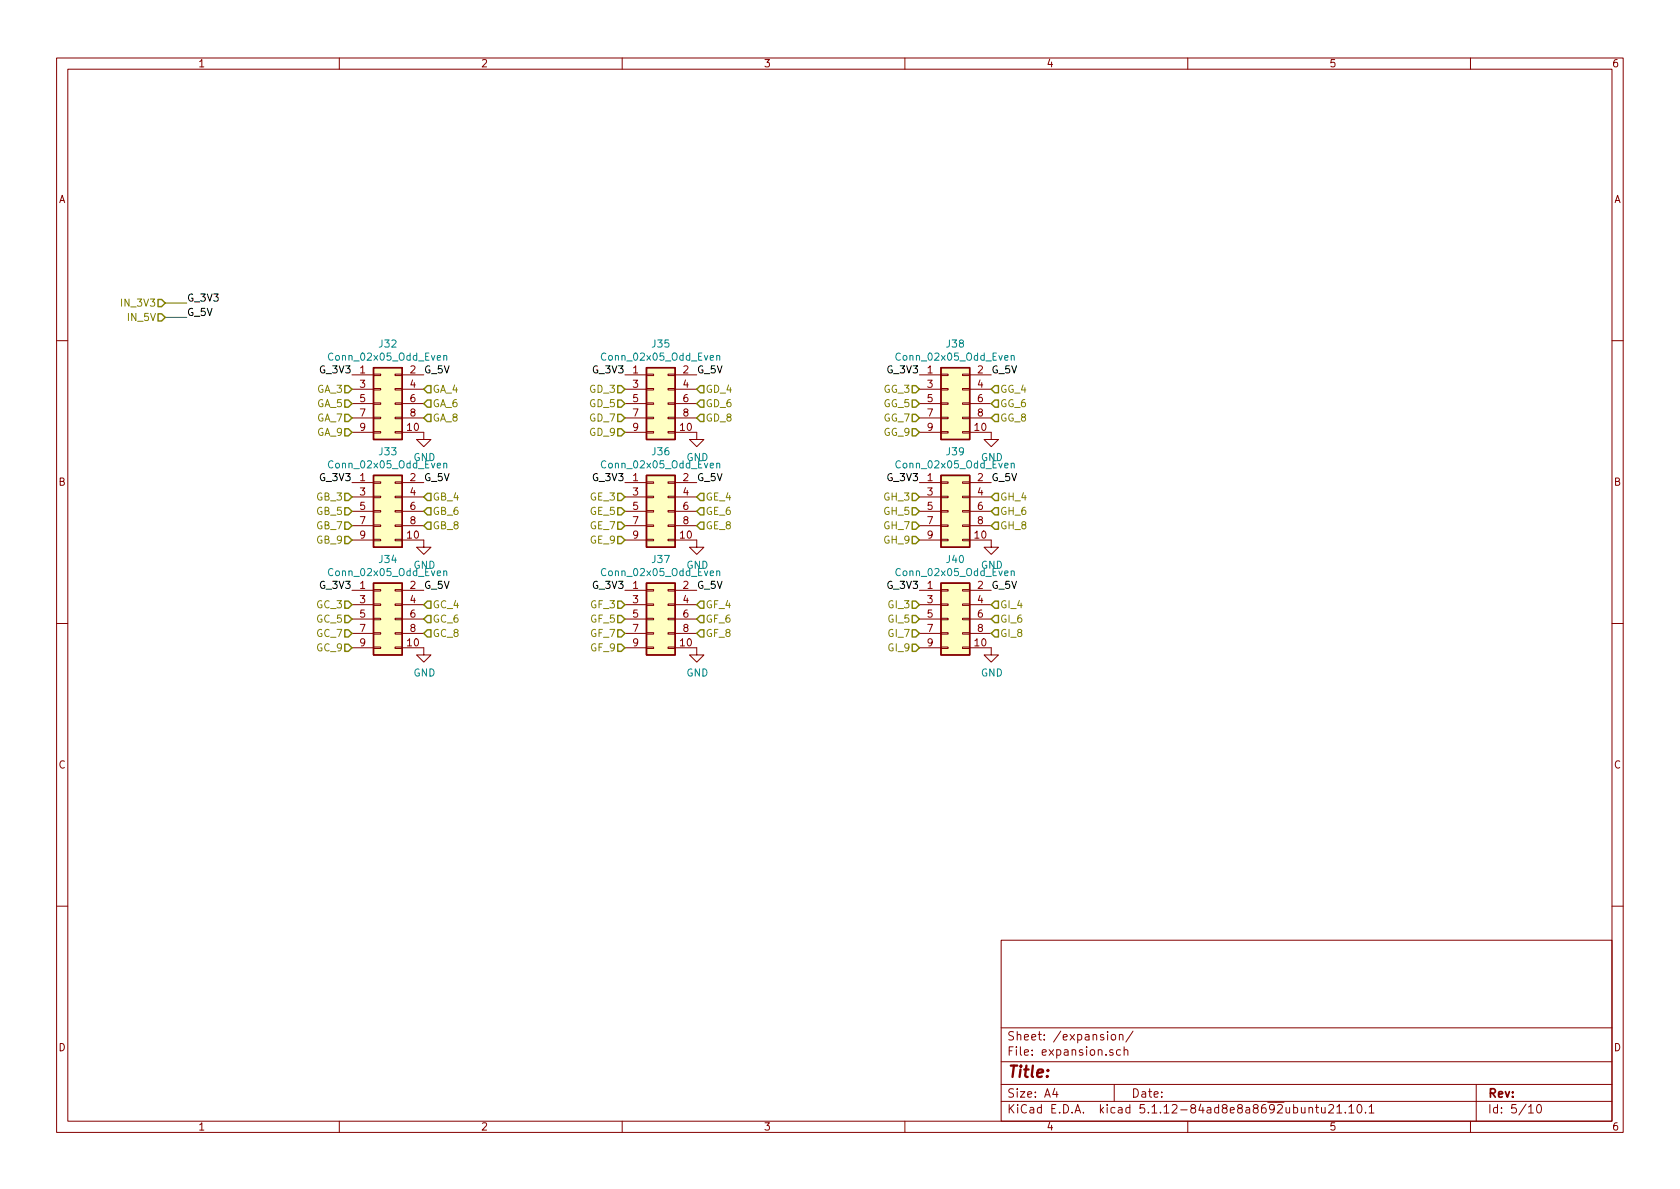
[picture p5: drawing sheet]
<svg xmlns="http://www.w3.org/2000/svg" width="297mm" height="210mm" viewBox="0 0 297 210" stroke-linecap="round" stroke-linejoin="round" font-family="sans-serif">
<g fill="none" stroke="#840000" stroke-width=".18">
<path d="M10 10.3h277v189.9h-277zM12 12.2h273v186.1h-273zM60 10.3v1.9M110 10.3v1.9M160 10.3v1.9M210 10.3v1.9M260 10.3v1.9M10 60.2h2M62.2 66.3h3.8M62.2 76.4h3.8M62.2 68.8h3.8M62.2 71.4h3.8"/>
<path d="M62.2 73.9h3.8M66 76.3h1.3v.3h-1.3zM66 73.8h1.3v.2h-1.3zM66 68.7h1.3v.3h-1.3zM66 66.2h1.3v.2h-1.3zM66 71.2h1.3v.3h-1.3zM69.8 76.3h1.3v.3h-1.3zM69.8 73.8h1.3v.2h-1.3zM69.8 68.7h1.3v.3h-1.3zM69.8 66.2h1.3v.2h-1.3zM69.8 71.2h1.3v.3h-1.3zM71.1 76.4h3.8v1.3h1.3l-1.3 1.3-1.2-1.3h1.2"/>
<path d="M71.1 66.3h3.8M71.1 68.8h3.8M71.1 71.4h3.8M71.1 73.9h3.8M110.5 66.3h3.8M110.5 76.4h3.8M110.5 68.8h3.8M110.5 71.4h3.8M110.5 73.9h3.8M114.3 76.3h1.3v.3h-1.3zM114.3 73.8h1.3v.2h-1.3zM114.3 68.7h1.3v.3h-1.3z"/>
<path d="M114.3 66.2h1.3v.2h-1.3zM114.3 71.2h1.3v.3h-1.3zM118.1 76.3h1.3v.3h-1.3zM118.1 73.8h1.3v.2h-1.3zM118.1 68.7h1.3v.3h-1.3zM118.1 66.2h1.3v.2h-1.3zM118.1 71.2h1.3v.3h-1.3zM119.4 76.4h3.8v1.3h1.3l-1.3 1.3-1.3-1.3h1.3M119.4 66.3h3.8M119.4 68.8h3.8M119.4 71.4h3.8M119.4 73.9h3.8"/>
<path d="M162.6 66.3h3.8M162.6 76.4h3.8M162.6 68.8h3.8M162.6 71.4h3.8M162.6 73.9h3.8M166.4 76.3h1.2v.3h-1.2zM166.4 73.8h1.2v.2h-1.2zM166.4 68.7h1.2v.3h-1.2zM166.4 66.2h1.2v.2h-1.2zM166.4 71.2h1.2v.3h-1.2zM170.2 76.3h1.2v.3h-1.2zM170.2 73.8h1.2v.2h-1.2z"/>
<path d="M170.2 68.7h1.2v.3h-1.2zM170.2 66.2h1.2v.2h-1.2zM170.2 71.2h1.2v.3h-1.2zM171.4 76.4h3.9v1.3h1.2l-1.2 1.3-1.3-1.3h1.3M171.4 66.3h3.9M171.4 68.8h3.9M171.4 71.4h3.9M171.4 73.9h3.9M285 60.2h2M62.2 85.3h3.8M62.2 95.5h3.8M62.2 87.9h3.8"/>
<path d="M62.2 90.4h3.8M62.2 93h3.8M66 95.4h1.3v.2h-1.3zM66 92.8h1.3v.3h-1.3zM66 87.8h1.3v.2h-1.3zM66 85.2h1.3v.3h-1.3zM66 90.3h1.3v.2h-1.3zM69.8 95.4h1.3v.2h-1.3zM69.8 92.8h1.3v.3h-1.3zM69.8 87.8h1.3v.2h-1.3zM69.8 85.2h1.3v.3h-1.3zM69.8 90.3h1.3v.2h-1.3z"/>
<path d="M71.1 95.5h3.8v1.3h1.3l-1.3 1.2-1.2-1.2h1.2M71.1 85.3h3.8M71.1 87.9h3.8M71.1 90.4h3.8M71.1 93h3.8M110.5 85.3h3.8M110.5 95.5h3.8M110.5 87.9h3.8M110.5 90.4h3.8M110.5 93h3.8M114.3 95.4h1.3v.2h-1.3zM114.3 92.8h1.3v.3h-1.3z"/>
<path d="M114.3 87.8h1.3v.2h-1.3zM114.3 85.2h1.3v.3h-1.3zM114.3 90.3h1.3v.2h-1.3zM118.1 95.4h1.3v.2h-1.3zM118.1 92.8h1.3v.3h-1.3zM118.1 87.8h1.3v.2h-1.3zM118.1 85.2h1.3v.3h-1.3zM118.1 90.3h1.3v.2h-1.3zM119.4 95.5h3.8v1.3h1.3l-1.3 1.2-1.3-1.2h1.3M119.4 85.3h3.8M119.4 87.9h3.8M119.4 90.4h3.8"/>
<path d="M119.4 93h3.8M162.6 85.3h3.8M162.6 95.5h3.8M162.6 87.9h3.8M162.6 90.4h3.8M162.6 93h3.8M166.4 95.4h1.2v.2h-1.2zM166.4 92.8h1.2v.3h-1.2zM166.4 87.8h1.2v.2h-1.2zM166.4 85.2h1.2v.3h-1.2zM166.4 90.3h1.2v.2h-1.2zM170.2 95.4h1.2v.2h-1.2z"/>
<path d="M170.2 92.8h1.2v.3h-1.2zM170.2 87.8h1.2v.2h-1.2zM170.2 85.2h1.2v.3h-1.2zM170.2 90.3h1.2v.2h-1.2zM171.4 95.5h3.9v1.3h1.2l-1.2 1.2-1.3-1.2h1.3M171.4 85.3h3.9M171.4 87.9h3.9M171.4 90.4h3.9M171.4 93h3.9M10 110.3h2M62.2 104.4h3.8M62.2 114.5h3.8"/>
<path d="M62.2 106.9h3.8M62.2 109.5h3.8M62.2 112h3.8M66 114.4h1.3v.3h-1.3zM66 111.9h1.3v.2h-1.3zM66 106.8h1.3v.3h-1.3zM66 104.3h1.3v.2h-1.3zM66 109.3h1.3v.3h-1.3zM69.8 114.4h1.3v.3h-1.3zM69.8 111.9h1.3v.2h-1.3zM69.8 106.8h1.3v.3h-1.3zM69.8 104.3h1.3v.2h-1.3z"/>
<path d="M69.8 109.3h1.3v.3h-1.3zM71.1 114.5h3.8v1.3h1.3l-1.3 1.3-1.2-1.3h1.2M71.1 104.4h3.8M71.1 106.9h3.8M71.1 109.5h3.8M71.1 112h3.8M110.5 104.4h3.8M110.5 114.5h3.8M110.5 106.9h3.8M110.5 109.5h3.8M110.5 112h3.8M114.3 114.4h1.3v.3h-1.3z"/>
<path d="M114.3 111.9h1.3v.2h-1.3zM114.3 106.8h1.3v.3h-1.3zM114.3 104.3h1.3v.2h-1.3zM114.3 109.3h1.3v.3h-1.3zM118.1 114.4h1.3v.3h-1.3zM118.1 111.9h1.3v.2h-1.3zM118.1 106.8h1.3v.3h-1.3zM118.1 104.3h1.3v.2h-1.3zM118.1 109.3h1.3v.3h-1.3zM119.4 114.5h3.8v1.3h1.3l-1.3 1.3-1.3-1.3h1.3M119.4 104.4h3.8M119.4 106.9h3.8"/>
<path d="M119.4 109.5h3.8M119.4 112h3.8M162.6 104.4h3.8M162.6 114.5h3.8M162.6 106.9h3.8M162.6 109.5h3.8M162.6 112h3.8M166.4 114.4h1.2v.3h-1.2zM166.4 111.9h1.2v.2h-1.2zM166.4 106.8h1.2v.3h-1.2zM166.4 104.3h1.2v.2h-1.2zM166.4 109.3h1.2v.3h-1.2z"/>
<path d="M170.2 114.4h1.2v.3h-1.2zM170.2 111.9h1.2v.2h-1.2zM170.2 106.8h1.2v.3h-1.2zM170.2 104.3h1.2v.2h-1.2zM170.2 109.3h1.2v.3h-1.2zM171.4 114.5h3.9v1.3h1.2l-1.2 1.3-1.3-1.3h1.3M171.4 104.4h3.9M171.4 106.9h3.9M171.4 109.5h3.9M171.4 112h3.9M285 110.3h2M10 160.2h2"/>
<path d="M177 166.3h108v32h-108zM285 160.2h2M60 198.3v1.9M110 198.3v1.9M160 198.3v1.9M177 194.8h108M177 191.8h108M177 187.8h108M177 181.8h108M186.5 192.5l-.4 1h1M186.8 193v1M196.5 183.1l.3-.2 .4 .2 .1 .5-.2 .2-.3 .1-.3-.1z"/>
<path d="M196.8 185.7a.37 .37 0 0 0-.6 .1l.1 .2 .5 .2v.1l-.2 .3-.4-.1M197 191.8v3M197.9 183.1l.1-.1a.37 .37 0 0 1 .6 .1v.8M197.9 182.9v1M198.1 185.7l-.4-.1-.3 .3 .1 .6 .2 .1 .4-.1M198.8 185.7a.37 .37 0 0 1 .6 .1v.8M198.8 185.1v1.5M200.3 182.3l-1.2 2M210 198.3v1.9M231.4 196l.2-.2 .4 .1 .1 .9M231.4 195.8v1M232.6 195.8h.5"/>
<path d="M232.8 195.3v1.3l.3 .2M233.7 195.8v.8a.37 .37 0 0 0 .6 .1M234.3 195.8v1M234.9 195.5l.3-.2h.3l.2 .2 .1 .3-.1 .2-.8 .8h.9M236.4 195.8l.4-.5v1.5M236.4 196.8h.8M237.9 196.7v.1M238.5 195.8l.4-.5v1.5M238.5 196.8h.9M240.2 195.4l.1-.1a.81 .81 0 0 1 .6 .6 .81 .81 0 0 1-.3 .8l-.2 .1a.8 .8 0 0 1-.6-.6 .8 .8 0 0 1 .4-.8zM241.4 196.7v.1M242.1 195.8l.4-.5v1.5"/>
<path d="M242.1 196.8h.8M260 198.3v1.9M261 191.8v6.5M270.3 195.8l.4-.5v1.5M270.3 196.8h.8M271.8 195.5l.4-.2a.94 .94 0 0 1 0 1.5 .79 .79 0 0 1-.4-1.3z"/>
</g>
<g fill="#ffffc2" stroke="#ffffc2" stroke-width=".18">
<path d="M66 84.1h5.1v12.7h-5.1z"/>
<path d="M66 65h5.1v12.7h-5.1z"/>
<path d="M166.4 103.1h5v12.7h-5z"/>
<path d="M166.4 84.1h5v12.7h-5z"/>
<path d="M166.4 65h5v12.7h-5z"/>
<path d="M114.3 103.1h5.1v12.7h-5.1z"/>
<path d="M114.3 84.1h5.1v12.7h-5.1z"/>
<path d="M114.3 65h5.1v12.7h-5.1z"/>
<path d="M66 103.1h5.1v12.7h-5.1z"/>
</g>
<path d="M66 65h5.1v12.7h-5.1zM114.3 65h5.1v12.7h-5.1zM166.4 65h5v12.7h-5zM66 84.1h5.1v12.7h-5.1zM114.3 84.1h5.1v12.7h-5.1zM166.4 84.1h5v12.7h-5zM66 103.1h5.1v12.7h-5.1zM114.3 103.1h5.1v12.7h-5.1zM166.4 103.1h5v12.7h-5z" fill="none" stroke="#840000" stroke-width=".25"/>
<g fill="none" stroke="#008484" stroke-width=".18">
<path d="M78.5 63l.1-.1h.3l.1 .8M78.5 62.9v.8M126.7 63l.2-.1h.3l.1 .8M126.7 62.9v.8M178.8 63l.2-.1h.3v.8M178.8 62.9v.8M78.5 82l.1-.1 .3 .1 .1 .7M78.5 81.9v.8M126.7 82l.2-.1 .3 .1 .1 .7M126.7 81.9v.8M178.8 82l.2-.1 .3 .1v.7M178.8 81.9v.8"/>
<path d="M78.5 101.1l.1-.1h.3l.1 .8M78.5 101v.8M126.7 101.1l.2-.1h.3l.1 .8M126.7 101v.8M178.8 101.1l.2-.1h.3v.8M178.8 101v.8"/>
</g>
<path d="M29.2 56.1h3.8M29.2 53.6h3.8" fill="none" stroke="#008400" stroke-width=".18"/>
<g fill="none" stroke="#848400" stroke-width=".25">
<path d="M27.9 53h.7l.6 .6-.6 .6h-.7zM27.9 55.5h.7l.6 .6-.6 .7h-.7zM61 68.2h.6l.6 .6-.6 .7h-.6zM61 70.7h.6l.6 .7-.6 .6h-.6zM61 73.3h.6l.6 .6-.6 .6h-.6zM61 75.8h.6l.6 .6-.6 .7h-.6zM75.6 68.2h.6v1.3h-.6l-.7-.7zM75.6 70.7h.6v1.3h-.6l-.7-.6zM75.6 73.3h.6v1.2h-.6l-.7-.6zM109.2 68.2h.7l.6 .6-.6 .7h-.7zM109.2 75.8h.7l.6 .6-.6 .7h-.7zM109.2 73.3h.7l.6 .6-.6 .6h-.7z"/>
<path d="M109.2 70.7h.7l.6 .7-.6 .6h-.7zM123.8 73.3h.7v1.2h-.7l-.6-.6zM123.8 70.7h.7v1.3h-.7l-.6-.6zM123.8 68.2h.7v1.3h-.7l-.6-.7zM161.3 75.8h.6l.7 .6-.7 .7h-.6zM161.3 73.3h.6l.7 .6-.7 .6h-.6zM161.3 70.7h.6l.7 .7-.7 .6h-.6zM161.3 68.2h.6l.7 .6-.7 .7h-.6zM175.3 73.9l.6-.6h.6v1.2h-.6zM175.3 71.4l.6-.7h.6v1.3h-.6zM175.3 68.8l.6-.6h.6v1.3h-.6zM61 87.2h.6l.6 .7-.6 .6h-.6z"/>
<path d="M61 94.9h.6l.6 .6-.6 .6h-.6zM61 92.3h.6l.6 .7-.6 .6h-.6zM61 89.8h.6l.6 .6-.6 .7h-.6zM75.6 87.2h.6v1.3h-.6l-.7-.6zM75.6 89.8h.6v1.3h-.6l-.7-.7zM75.6 92.3h.6v1.3h-.6l-.7-.6zM109.2 92.3h.7l.6 .7-.6 .6h-.7zM109.2 94.9h.7l.6 .6-.6 .6h-.7zM109.2 89.8h.7l.6 .6-.6 .7h-.7zM109.2 87.2h.7l.6 .7-.6 .6h-.7zM123.8 92.3h.7v1.3h-.7l-.6-.6zM123.8 89.8h.7v1.3h-.7l-.6-.7z"/>
<path d="M123.8 87.2h.7v1.3h-.7l-.6-.6zM161.3 89.8h.6l.7 .6-.7 .7h-.6zM161.3 94.9h.6l.7 .6-.7 .6h-.6zM161.3 92.3h.6l.7 .7-.7 .6h-.6zM161.3 87.2h.6l.7 .7-.7 .6h-.6zM175.3 90.4l.6-.6h.6v1.3h-.6zM175.9 92.3h.6v1.3h-.6l-.6-.6zM175.9 87.2h.6v1.3h-.6l-.6-.6zM61 113.9h.6l.6 .6-.6 .7h-.6zM61 111.4h.6l.6 .6-.6 .6h-.6zM61 108.8h.6l.6 .7-.6 .6h-.6zM61 106.3h.6l.6 .6-.6 .7h-.6z"/>
<path d="M75.6 111.4h.6v1.2h-.6l-.7-.6zM75.6 108.8h.6v1.3h-.6l-.7-.6zM75.6 106.3h.6v1.3h-.6l-.7-.7zM109.2 106.3h.7l.6 .6-.6 .7h-.7zM109.2 108.8h.7l.6 .7-.6 .6h-.7zM109.2 111.4h.7l.6 .6-.6 .6h-.7zM109.2 113.9h.7l.6 .6-.6 .7h-.7zM123.8 106.3h.7v1.3h-.7l-.6-.7zM123.8 108.8h.7v1.3h-.7l-.6-.6zM123.8 111.4h.7v1.2h-.7l-.6-.6zM161.3 113.9h.6l.7 .6-.7 .7h-.6zM161.3 111.4h.6l.7 .6-.7 .6h-.6z"/>
<path d="M161.3 108.8h.6l.7 .7-.7 .6h-.6zM161.3 106.3h.6l.7 .6-.7 .7h-.6zM175.3 106.9l.6-.6h.6v1.3h-.6zM175.9 111.4h.6v1.2h-.6l-.6-.6zM175.9 108.8h.6v1.3h-.6l-.6-.6z"/>
</g>
<text font-size="2.8" fill="#840000" x="178" y="190.5">Title:</text>
<g font-size="2.1" fill="#840000">
<text x="178" y="184">Sheet: /expansion/</text>
<text x="178" y="186.7">File: expansion.sch</text>
<text x="178" y="196.9">KiCad E.D.A. kicad 5.1.12-84ad8e8a8692ubuntu21.10.1</text>
<text x="178" y="194.1">Size: A4</text>
<text x="200" y="194.1">Date:</text>
<text x="263" y="194.1">Rev:</text>
<text x="263" y="196.9">Id: 5/10</text>
</g>
<g font-size="1.8" fill="#840000">
<text x="35" y="11.9">1</text>
<text x="85" y="11.9">2</text>
<text x="135" y="11.9">3</text>
<text x="185" y="11.9">4</text>
<text x="235" y="11.9">5</text>
<text x="285" y="11.9">6</text>
<text x="10.4" y="35.9">A</text>
<text x="285.4" y="35.9">A</text>
<text x="63.7" y="66">1</text>
<text x="63.7" y="68.6">3</text>
<text x="63.7" y="71.1">5</text>
<text x="72.5" y="66">2</text>
<text x="72.5" y="68.6">4</text>
<text x="72.5" y="71.1">6</text>
<text x="111.9" y="66">1</text>
<text x="111.9" y="68.6">3</text>
<text x="111.9" y="71.1">5</text>
<text x="120.8" y="66">2</text>
<text x="120.8" y="68.6">4</text>
<text x="120.8" y="71.1">6</text>
<text x="164" y="66">1</text>
<text x="164" y="68.6">3</text>
<text x="164" y="71.1">5</text>
<text x="172.9" y="66">2</text>
<text x="172.9" y="68.6">4</text>
<text x="172.9" y="71.1">6</text>
<text x="63.7" y="73.7">7</text>
<text x="63.7" y="76.2">9</text>
<text x="72.1" y="76.2">10</text>
<text x="72.5" y="73.7">8</text>
<text x="111.9" y="73.7">7</text>
<text x="111.9" y="76.2">9</text>
<text x="120.3" y="76.2">10</text>
<text x="120.8" y="73.7">8</text>
<text x="164" y="73.7">7</text>
<text x="164" y="76.2">9</text>
<text x="172.4" y="76.2">10</text>
<text x="172.9" y="73.7">8</text>
<text x="10.4" y="85.9">B</text>
<text x="63.7" y="85.1">1</text>
<text x="63.7" y="87.6">3</text>
<text x="72.5" y="85.1">2</text>
<text x="72.5" y="87.6">4</text>
<text x="111.9" y="85.1">1</text>
<text x="111.9" y="87.6">3</text>
<text x="120.8" y="85.1">2</text>
<text x="120.8" y="87.6">4</text>
<text x="164" y="85.1">1</text>
<text x="164" y="87.6">3</text>
<text x="172.9" y="85.1">2</text>
<text x="172.9" y="87.6">4</text>
<text x="285.4" y="85.9">B</text>
<text x="63.7" y="90.2">5</text>
<text x="63.7" y="92.7">7</text>
<text x="63.7" y="95.2">9</text>
<text x="72.1" y="95.2">10</text>
<text x="72.5" y="90.2">6</text>
<text x="72.5" y="92.7">8</text>
<text x="111.9" y="90.2">5</text>
<text x="111.9" y="92.7">7</text>
<text x="111.9" y="95.2">9</text>
<text x="120.3" y="95.2">10</text>
<text x="120.8" y="90.2">6</text>
<text x="120.8" y="92.7">8</text>
<text x="164" y="90.2">5</text>
<text x="164" y="92.7">7</text>
<text x="164" y="95.2">9</text>
<text x="172.4" y="95.2">10</text>
<text x="172.9" y="90.2">6</text>
<text x="172.9" y="92.7">8</text>
<text x="63.7" y="104.1">1</text>
<text x="63.7" y="106.7">3</text>
<text x="72.5" y="104.1">2</text>
<text x="72.5" y="106.7">4</text>
<text x="111.9" y="104.1">1</text>
<text x="111.9" y="106.7">3</text>
<text x="120.8" y="104.1">2</text>
<text x="120.8" y="106.7">4</text>
<text x="164" y="104.1">1</text>
<text x="164" y="106.7">3</text>
<text x="172.9" y="104.1">2</text>
<text x="172.9" y="106.7">4</text>
<text x="63.7" y="109.2">5</text>
<text x="63.7" y="111.8">7</text>
<text x="72.5" y="109.2">6</text>
<text x="72.5" y="111.8">8</text>
<text x="111.9" y="109.2">5</text>
<text x="111.9" y="111.8">7</text>
<text x="120.8" y="109.2">6</text>
<text x="120.8" y="111.8">8</text>
<text x="164" y="109.2">5</text>
<text x="164" y="111.8">7</text>
<text x="172.9" y="109.2">6</text>
<text x="172.9" y="111.8">8</text>
<text x="63.7" y="114.3">9</text>
<text x="72.1" y="114.3">10</text>
<text x="111.9" y="114.3">9</text>
<text x="120.3" y="114.3">10</text>
<text x="164" y="114.3">9</text>
<text x="172.4" y="114.3">10</text>
<text x="10.4" y="135.9">C</text>
<text x="285.4" y="135.9">C</text>
<text x="10.4" y="185.9">D</text>
<text x="285.4" y="185.9">D</text>
<text x="35" y="199.9">1</text>
<text x="85" y="199.9">2</text>
<text x="135" y="199.9">3</text>
<text x="185" y="199.9">4</text>
<text x="235" y="199.9">5</text>
<text x="285" y="199.9">6</text>
</g>
<g font-size="1.8">
<text x="33" y="53.3">G_3V3</text>
<text x="33" y="55.9">G_5V</text>
<text x="56.7" y="66">G_3V3</text>
<text x="74.9" y="66">G_5V</text>
<text x="105" y="66">G_3V3</text>
<text x="123.2" y="66">G_5V</text>
<text x="157" y="66">G_3V3</text>
<text x="175.3" y="66">G_5V</text>
<text x="56.7" y="85.1">G_3V3</text>
<text x="74.9" y="85.1">G_5V</text>
<text x="105" y="85.1">G_3V3</text>
<text x="123.2" y="85.1">G_5V</text>
<text x="157" y="85.1">G_3V3</text>
<text x="175.3" y="85.1">G_5V</text>
<text x="56.7" y="104.1">G_3V3</text>
<text x="74.9" y="104.1">G_5V</text>
<text x="105" y="104.1">G_3V3</text>
<text x="123.2" y="104.1">G_5V</text>
<text x="157" y="104.1">G_3V3</text>
<text x="175.3" y="104.1">G_5V</text>
</g>
<g font-size="1.8" fill="#848400">
<text x="21.8" y="54.2">IN_3V3</text>
<text x="22.8" y="56.8">IN_5V</text>
<text x="56.1" y="69.5">GA_3</text>
<text x="76.5" y="69.5">GA_4</text>
<text x="104.3" y="69.5">GD_3</text>
<text x="124.7" y="69.5">GD_4</text>
<text x="156.3" y="69.5">GG_3</text>
<text x="176.8" y="69.5">GG_4</text>
<text x="56.1" y="72">GA_5</text>
<text x="56.1" y="74.5">GA_7</text>
<text x="56.1" y="77.1">GA_9</text>
<text x="76.5" y="72">GA_6</text>
<text x="76.5" y="74.5">GA_8</text>
<text x="104.3" y="77.1">GD_9</text>
<text x="104.3" y="74.5">GD_7</text>
<text x="104.3" y="72">GD_5</text>
<text x="124.7" y="74.5">GD_8</text>
<text x="124.7" y="72">GD_6</text>
<text x="156.3" y="77.1">GG_9</text>
<text x="156.3" y="74.5">GG_7</text>
<text x="156.3" y="72">GG_5</text>
<text x="176.8" y="74.5">GG_8</text>
<text x="176.8" y="72">GG_6</text>
<text x="56.1" y="88.5">GB_3</text>
<text x="76.5" y="88.5">GB_4</text>
<text x="104.4" y="88.5">GE_3</text>
<text x="124.7" y="88.5">GE_4</text>
<text x="156.4" y="88.5">GH_3</text>
<text x="176.8" y="88.5">GH_4</text>
<text x="56.1" y="93.6">GB_7</text>
<text x="56.1" y="91.1">GB_5</text>
<text x="76.5" y="91.1">GB_6</text>
<text x="76.5" y="93.6">GB_8</text>
<text x="104.4" y="93.6">GE_7</text>
<text x="104.4" y="91.1">GE_5</text>
<text x="124.7" y="93.6">GE_8</text>
<text x="124.7" y="91.1">GE_6</text>
<text x="156.4" y="91.1">GH_5</text>
<text x="156.4" y="93.6">GH_7</text>
<text x="176.8" y="93.6">GH_8</text>
<text x="176.8" y="91.1">GH_6</text>
<text x="56.1" y="96.1">GB_9</text>
<text x="104.4" y="96.1">GE_9</text>
<text x="156.4" y="96.1">GH_9</text>
<text x="56.1" y="107.6">GC_3</text>
<text x="76.5" y="107.6">GC_4</text>
<text x="104.5" y="107.6">GF_3</text>
<text x="124.7" y="107.6">GF_4</text>
<text x="157.2" y="107.6">GI_3</text>
<text x="176.8" y="107.6">GI_4</text>
<text x="56.1" y="112.6">GC_7</text>
<text x="56.1" y="110.1">GC_5</text>
<text x="76.5" y="112.6">GC_8</text>
<text x="76.5" y="110.1">GC_6</text>
<text x="104.5" y="110.1">GF_5</text>
<text x="104.5" y="112.6">GF_7</text>
<text x="124.7" y="110.1">GF_6</text>
<text x="124.7" y="112.6">GF_8</text>
<text x="157.2" y="112.6">GI_7</text>
<text x="157.2" y="110.1">GI_5</text>
<text x="176.8" y="112.6">GI_8</text>
<text x="176.8" y="110.1">GI_6</text>
<text x="56.1" y="115.2">GC_9</text>
<text x="104.5" y="115.2">GF_9</text>
<text x="157.2" y="115.2">GI_9</text>
</g>
<g font-size="1.8" fill="#008484">
<text x="58.5" y="63.8">Conn_02x05_Odd_Even</text>
<text x="67.1" y="61.5">J32</text>
<text x="106.8" y="63.8">Conn_02x05_Odd_Even</text>
<text x="115.4" y="61.5">J35</text>
<text x="158.9" y="63.8">Conn_02x05_Odd_Even</text>
<text x="167.4" y="61.5">J38</text>
<text x="58.5" y="82.8">Conn_02x05_Odd_Even</text>
<text x="67.1" y="80.5">J33</text>
<text x="73.1" y="81.5">GND</text>
<text x="106.8" y="82.8">Conn_02x05_Odd_Even</text>
<text x="115.4" y="80.5">J36</text>
<text x="121.4" y="81.5">GND</text>
<text x="158.9" y="82.8">Conn_02x05_Odd_Even</text>
<text x="167.4" y="80.5">J39</text>
<text x="173.4" y="81.5">GND</text>
<text x="58.5" y="101.9">Conn_02x05_Odd_Even</text>
<text x="67.1" y="99.6">J34</text>
<text x="73.1" y="100.6">GND</text>
<text x="106.8" y="101.9">Conn_02x05_Odd_Even</text>
<text x="115.4" y="99.6">J37</text>
<text x="121.4" y="100.6">GND</text>
<text x="158.9" y="101.9">Conn_02x05_Odd_Even</text>
<text x="167.4" y="99.6">J40</text>
<text x="173.4" y="100.6">GND</text>
<text x="73.1" y="119.6">GND</text>
<text x="121.4" y="119.6">GND</text>
<text x="173.4" y="119.6">GND</text>
</g>
</svg>
